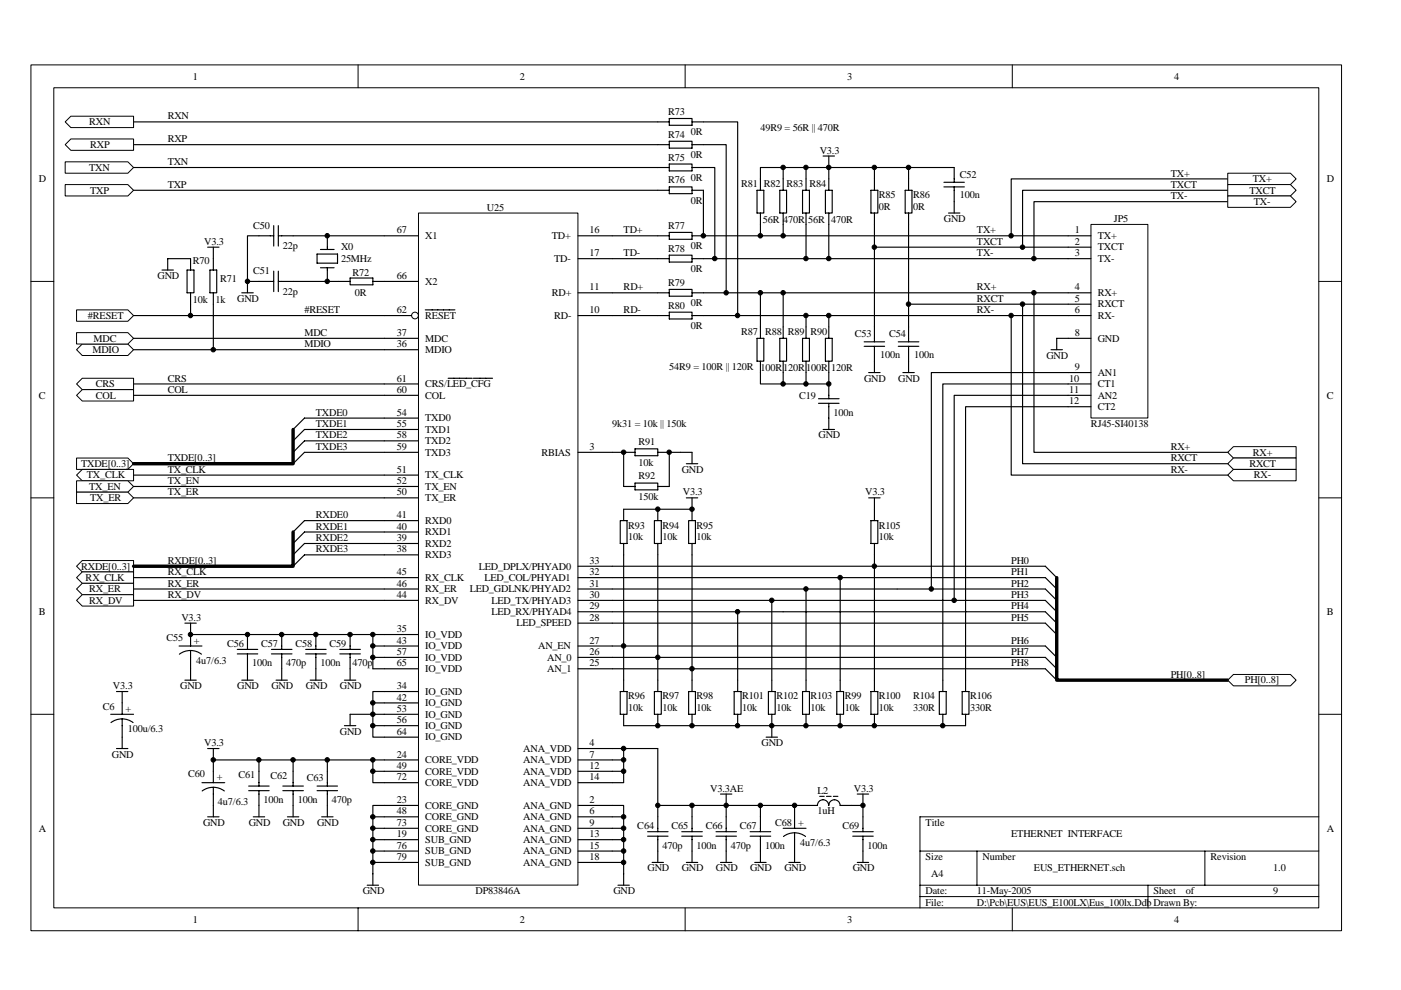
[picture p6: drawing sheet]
<svg xmlns="http://www.w3.org/2000/svg" width="297mm" height="210mm" viewBox="0 0 297 210" stroke-linecap="round" stroke-linejoin="round" font-family="sans-serif">
<g fill="none" stroke="#000" stroke-width=".21">
<path d="M6.6 13.8h277.8v183.5h-277.8zM11.4 18.6h268.2v173.9h-268.2zM75.9 13.8v4.8M145.3 13.8v4.8M214.6 13.8v4.8M6.6 59.7h4.8M279.6 59.7h4.9M6.6 105.6h4.8M279.6 105.6h4.9M6.6 151.4h4.8M279.6 151.4h4.9M279.6 173.2h-84.6v19.3"/>
<path d="M75.9 192.5v4.9M145.3 192.5v4.9M195 180.4h84.6M195 187.7h84.6M195 190.1h84.6M207.1 180.4v7.3M214.6 192.5v4.9M243.4 187.7v4.8M255.5 180.4v7.3"/>
</g>
<g fill="none" stroke="#000" stroke-width=".24">
<path d="M34.4 57.3h2.4M35.6 57.3v-2.5h4.8v2.5M39.7 57.3h1.4v4.8h-1.4zM44 52.4h2.4M44.5 57.3h1.4v4.8h-1.4zM45.2 52.4v4.9M52.5 59.7v2.4M58 50h-5.5v9.7h5.5M58 47.8v4.4M58 57.5v4.3M59 59.7h15.2M59 50h22.5"/>
<path d="M59 47.8v4.4M59 57.5v4.3M67.2 53.9h4.4v1.9h-4.4zM67.9 52.9h2.9M67.9 56.8h2.9M69.4 50v2.9M69.4 56.8v2.9M74.2 58.9h4.9v1.5h-4.9zM79.1 59.7h2.4M40.4 62.1v4.8h41.1M45.2 62.1v12h36.3M51.3 62.1h2.4"/>
</g>
<g fill="#fff" stroke="#000" stroke-width=".21">
<path d="M16.2 65.7h10.9l1.2 1.2-1.2 1.2h-10.9z" fill-rule="evenodd"/>
<path d="M16.2 74.1l1.2-1.2h9.7l1.2 1.2-1.2 1.3h-9.7z" fill-rule="evenodd"/>
<path d="M16.2 81.4l1.2-1.2h10.9v2.4h-10.9z" fill-rule="evenodd"/>
<path d="M17.4 82.6h10.9v2.4h-10.9l-1.2-1.2z" fill-rule="evenodd"/>
<path d="M16.2 97.1h10.9l1.2 1.2-1.2 1.2h-10.9z" fill-rule="evenodd"/>
<path d="M17.4 99.5h10.9v2.4h-10.9l-1.2-1.2z" fill-rule="evenodd"/>
<path d="M16.2 101.9h10.9l1.2 1.2-1.2 1.3h-10.9z" fill-rule="evenodd"/>
<path d="M16.2 104.4h10.9l1.2 1.2-1.2 1.2h-10.9z" fill-rule="evenodd"/>
<path d="M17.4 118.9h10.9v2.4h-10.9l-1.2-1.2z" fill-rule="evenodd"/>
<path d="M17.4 121.3h10.9v2.4h-10.9l-1.2-1.2z" fill-rule="evenodd"/>
<path d="M17.4 123.7h10.9v2.4h-10.9l-1.2-1.2z" fill-rule="evenodd"/>
<path d="M16.2 127.3l1.2-1.2h10.9v2.4h-10.9z" fill-rule="evenodd"/>
<path d="M16.2 70.5h10.9l1.2 1.2-1.2 1.2h-10.9z" fill-rule="evenodd"/>
</g>
<g fill="none" stroke="#000" stroke-width=".24">
<path d="M166 35.5v4.8M170.9 35.5v4.8M174.5 33.1h2.4M175.7 35.5h-14.5v4.8M175.7 33.1v7.2M200.1 39.6h4.4M200.1 38.7h4.4M202.3 35.5v3.2M202.3 39.6v5.6M160.5 40.3h1.4v4.9h-1.4zM161.2 45.2v4.8M165.3 40.3h1.5v4.9h-1.5z"/>
<path d="M166 45.2v4.8M170.2 40.3h1.4v4.9h-1.4zM170.9 45.2v9.6M175 40.3h1.4v4.9h-1.4zM175.7 45.2v9.6M201.1 45.2h2.4M28.3 66.9h12.1M28.3 71.7h53.2M28.3 74.1h16.9M160.5 71.7h1.4v4.9h-1.4zM161.2 76.6v4.8h14.5v-4.8M161.2 62.1v9.6"/>
<path d="M165.3 71.7h1.5v4.9h-1.5zM166 62.1v9.6M166 76.6v4.8M170.2 71.7h1.4v4.9h-1.4zM170.9 66.9v4.8M170.9 76.6v4.8M175 71.7h1.4v4.9h-1.4zM175.7 66.9v4.8M183.2 73.4h4.4M183.2 72.5h4.4M184.2 79h2.4M185.4 69.3v3.2"/>
<path d="M185.4 73.4v5.6M28.3 81.4h53.2M28.3 83.8h53.2M81.5 88.6h-16.9l-2.5 2.5M81.5 91.1h-16.9l-2.5 2.4M81.5 93.5h-16.9l-2.5 2.4M81.5 95.9h-16.9l-2.5 2.4M129.8 95.9h4.8M134.6 95.2h4.9v1.4h-4.9zM139.5 95.9h4.8M145.5 98.3h2.4M146.7 95.9v2.4"/>
<path d="M173.5 85.5h4.4M173.5 84.5h4.4M174.5 91.1h2.4M175.7 81.4v3.1M175.7 85.5v5.6M28.3 100.7h53.2M28.3 103.1h53.2M28.3 105.6h53.2M81.5 110.4h-16.9l-2.5 2.4M81.5 112.8h-16.9l-2.5 2.4M81.5 115.2h-16.9l-2.5 2.4M81.5 117.6h-16.9l-2.5 2.5"/>
<path d="M184.7 110.4h1.4v4.8h-1.4zM185.4 108v2.4M185.4 115.2v2.4M28.3 122.5h53.2M28.3 124.9h53.2M28.3 127.3h53.2M38 137h4.8M38 138.7a3.9 3.9 0 0 1 4.7 0M39.2 132.1h2.4M40.4 132.1v4.9M40.4 137.9v6.3M50.3 138.6h4.3"/>
<path d="M50.3 137.7h4.3M52.5 138.6v5.6M57.5 138.6h4.4M57.5 137.7h4.4M59.7 134.5v3.2M59.7 138.6v5.6M64.8 138.6h4.3M64.8 137.7h4.3M67 134.5v3.2M67 138.6v5.6M72 138.6h4.4M72 137.7h4.4"/>
<path d="M74.2 134.5v3.2M74.2 138.6v5.6M79.1 134.5v2.5h2.4M81.5 134.5h-29v3.2M129.8 122.5h91.8M129.8 124.9h60.4M129.8 132.1h91.8M129.8 129.7h36.2M129.8 120.1h91.8M39.2 144.2h2.4M44 158.7h2.4M45.2 158.7v2.4h9.7"/>
<path d="M51.3 144.2h2.4M58.5 144.2h2.4M65.8 144.2h2.4M73 144.2h2.4M73 153.9h2.4M74.2 151.4v2.5M79.1 141.8h2.4M131.5 146.6h1.4v4.8h-1.4zM132.2 144.2v2.4M132.2 151.4v2.5M138.7 146.6h1.5v4.8h-1.5zM139.5 144.2v2.4"/>
<path d="M139.5 151.4v2.5M146 146.6h1.4v4.8h-1.4zM146.7 144.2v2.4M146.7 151.4v2.5M155.7 146.6h1.4v4.8h-1.4zM156.4 144.2v2.4M156.4 151.4v2.5M162.9 146.6h1.5v4.8h-1.5zM163.6 144.2v2.4M163.6 151.4v2.5M170.2 146.6h1.4v4.8h-1.4zM170.9 144.2v2.4"/>
<path d="M170.9 151.4v2.5M177.4 146.6h1.5v4.8h-1.5zM178.1 144.2v2.4M178.1 151.4v2.5M184.7 146.6h1.4v4.8h-1.4zM185.4 144.2v2.4M185.4 151.4v2.5M199.2 146.6h1.4v4.8h-1.4zM199.9 144.2v2.4M199.9 151.4v2.5M204 146.6h1.4v4.8h-1.4zM204.7 144.2v2.4"/>
<path d="M204.7 151.4v2.5M42.8 165.9h4.8M42.9 167.7a3.9 3.9 0 0 1 4.7 0M44 173.2h2.4M45.2 163.5v2.4M45.2 166.9v6.3M52.7 167.6h4.4M52.7 166.7h4.4M53.7 173.2h2.4M54.9 167.6v5.6M60 167.6h4.3M60 166.7h4.3"/>
<path d="M60.9 173.2h2.4M62.1 161.1v5.6M62.1 167.6v5.6M67.2 167.6h4.4M67.2 166.7h4.4M68.2 173.2h2.4M69.4 161.1v5.6M69.4 167.6v5.6M81.5 161.1h-26.6v5.6M139.5 170.8h29v4.8M151.8 177.3h4.3M151.8 176.3h4.3"/>
<path d="M152.8 168.4h2.4M154 168.4v7.9M154 177.3v5.6M159 177.3h4.4M159 176.3h4.4M161.2 170.8v5.5M161.2 177.3v5.6M166 175.6h4.9M166.1 177.4a3.9 3.9 0 0 1 4.7 0M168.5 176.6v6.3M152.8 182.9h2.4M160 182.9h2.4"/>
<path d="M167.3 182.9h2.4M181.8 182.9h2.4M183 180.4v2.5"/>
</g>
<path d="M62.1 91.1v7.2h-33.8M62.1 112.8v7.3h-33.8" fill="none" stroke="#000" stroke-width=".72"/>
<path d="M88.7 45.2h33.8v142.5h-33.8z" fill="#fff"/>
<g fill="none" stroke="#000" stroke-width=".21">
<path d="M88.7 45.2h33.8v142.5h-33.8z"/>
<circle cx="88" cy="66.9" r=".72"/>
</g>
<g fill="none" stroke="#000" stroke-width=".24">
<path d="M81.5 50h7.2M81.5 59.7h7.2M122.6 50h7.2M122.6 54.8h7.2M81.5 71.7h7.2M81.5 74.1h7.2M81.5 66.9h5.8M90.2 65.7h6.3M122.6 62.1h7.2M122.6 66.9h7.2M81.5 81.4h7.2M81.5 83.8h7.2"/>
<path d="M81.5 88.6h7.2M81.5 91.1h7.2M81.5 93.5h7.2M81.5 95.9h7.2M95 80.2h5.1M100.3 80.2h4.1M122.6 95.9h7.2M132.2 95.9v7.2h2.4M141.9 95.9v7.2h-2.4M81.5 100.7h7.2M81.5 103.1h7.2M81.5 105.6h7.2"/>
<path d="M81.5 110.4h7.2M81.5 112.8h7.2M81.5 115.2h7.2M81.5 117.6h7.2M131.5 110.4h1.4v4.8h-1.4zM132.2 115.2v21.8h-9.6M134.6 102.4h4.9v1.5h-4.9zM138.7 110.4h1.5v4.8h-1.5zM139.5 115.2v24.2h-16.9M139.5 108v2.4M145.5 105.6h2.4M146 110.4h1.4v4.8h-1.4z"/>
<path d="M146.7 115.2v26.6h-24.1M146.7 108h-14.5v2.4M146.7 105.6v4.8M184.2 105.6h2.4M185.4 105.6v2.4M40.4 134.5h12.1M79.1 139.4h9.6M79.1 137v4.8M81.5 124.9h7.2M81.5 127.3h7.2M81.5 122.5h7.2M81.5 137h7.2"/>
<path d="M81.5 134.5h7.2M122.6 124.9h7.2M122.6 127.3h7.2M122.6 122.5h7.2M122.6 120.1h7.2M122.6 129.7h7.2M122.6 132.1h7.2M74.2 151.4h14.5M79.1 153.9h9.6M79.1 149h9.6M81.5 141.8h7.2M88.7 146.6h-9.6v9.7h9.6"/>
<path d="M122.6 158.7h9.6v7.2h-9.6M132.2 158.7h7.3M45.2 161.1v2.4M79.1 161.1v4.8h9.6M79.1 178h9.6M79.1 163.5h9.6M79.1 173.2h9.6M79.1 175.6h9.6M81.5 161.1h7.2M88.7 170.8h-9.6v16.9M122.6 170.8h9.6v16.9M122.6 161.1h9.6"/>
<path d="M122.6 178h9.6M122.6 163.5h9.6M122.6 173.2h9.6M122.6 175.6h9.6M137.3 177.3h4.3M137.3 176.3h4.3M139.5 170.8v5.5M139.5 177.3v5.6M144.5 177.3h4.4M144.5 176.3h4.4M146.7 170.8v5.5M146.7 177.3v5.6"/>
<path d="M168.5 170.8h4.8M173.3 170.8a1.2 1.2 0 0 1 1.2-1.2 1.2 1.2 0 0 1 1.2 1.2 1.21 1.21 0 0 1 1.2-1.2 1.21 1.21 0 0 1 1.2 1.2M173.8 168.8h.9M175.2 168.8h1M176.7 168.8h.9M178.1 170.8h4.9M180.8 177.3h4.3M180.8 176.3h4.3M181.8 168.4h2.4M183 168.4v7.9M183 177.3v3.1M77.8 187.7h2.5"/>
<path d="M79.1 182.9h9.6M79.1 180.4h9.6M122.6 182.9h9.6M122.6 180.4h9.6M131 187.7h2.4M138.3 182.9h2.4M145.5 182.9h2.4"/>
</g>
<g fill="#000" stroke="#000" stroke-width=".21">
<circle cx="52.5" cy="59.7" r=".47"/>
<circle cx="69.4" cy="59.7" r=".47"/>
<circle cx="69.4" cy="50" r=".47"/>
<circle cx="40.4" cy="66.9" r=".47"/>
<circle cx="45.2" cy="74.1" r=".47"/>
<circle cx="132.2" cy="95.9" r=".47"/>
<circle cx="40.4" cy="134.5" r=".47"/>
<circle cx="52.5" cy="134.5" r=".47"/>
<circle cx="59.7" cy="134.5" r=".47"/>
<circle cx="67" cy="134.5" r=".47"/>
<circle cx="74.2" cy="134.5" r=".47"/>
<circle cx="79" cy="139.4" r=".48"/>
<circle cx="79" cy="134.5" r=".47"/>
<circle cx="79" cy="136.9" r=".47"/>
<circle cx="79" cy="149" r=".48"/>
<circle cx="79" cy="151.4" r=".48"/>
<circle cx="79" cy="153.9" r=".47"/>
<circle cx="132.2" cy="158.7" r=".48"/>
<circle cx="45.2" cy="161.1" r=".48"/>
<circle cx="54.9" cy="161.1" r=".47"/>
<circle cx="62.1" cy="161.1" r=".48"/>
<circle cx="69.4" cy="161.1" r=".47"/>
<circle cx="79" cy="161.1" r=".48"/>
<circle cx="79" cy="163.5" r=".48"/>
<circle cx="79" cy="178" r=".47"/>
<circle cx="79" cy="173.2" r=".47"/>
<circle cx="79" cy="175.6" r=".47"/>
<circle cx="132.2" cy="161.1" r=".48"/>
<circle cx="132.2" cy="163.5" r=".48"/>
<circle cx="132.2" cy="178" r=".47"/>
<circle cx="132.2" cy="173.2" r=".47"/>
<circle cx="132.2" cy="175.6" r=".47"/>
<circle cx="79" cy="180.4" r=".48"/>
<circle cx="79" cy="182.8" r=".48"/>
<circle cx="132.2" cy="180.4" r=".48"/>
<circle cx="132.2" cy="182.8" r=".48"/>
</g>
<path d="M231.3 47.6h12.1v41h-12.1z" fill="#fff"/>
<path d="M231.3 47.6h12.1v41h-12.1z" fill="none" stroke="#000" stroke-width=".21"/>
<g fill="none" stroke="#000" stroke-width=".24">
<path d="M28.3 25.8h113.6M28.3 30.7h113.6M28.3 35.5h113.6M141.9 25.1h4.8v1.5h-4.8zM141.9 30h4.8v1.4h-4.8zM141.9 34.8h4.8v1.4h-4.8zM141.9 39.6h4.8v1.5h-4.8zM146.7 35.5h4.9v19.3h-4.9M146.7 30.7h7.3v31.4h-7.3M146.7 25.8h9.7v41.1h-9.7M175.7 35.5h26.6M185.4 35.5v4.8"/>
<path d="M192.6 35.5v4.8M28.3 40.3h113.6M129.8 50h12.1M129.8 54.8h12.1M141.9 49.3h4.8v1.4h-4.8zM141.9 54.1h4.8v1.5h-4.8zM146.7 50h84.6M146.7 40.3h2.4v9.7M151.6 54.8h79.7M184.7 40.3h1.4v4.9h-1.4zM185.4 52.4h45.9M185.4 45.2v24.1"/>
<path d="M191.9 40.3h1.5v4.9h-1.5zM192.6 45.2v27.3M129.8 62.1h12.1M129.8 66.9h12.1M141.9 61.4h4.8v1.4h-4.8zM141.9 66.2h4.8v1.4h-4.8zM154 62.1h77.3M156.4 66.9h74.9M190.5 73.4h4.3M190.5 72.5h4.3M191.4 79h2.4M192.6 64.5h38.7"/>
<path d="M192.6 73.4v5.6M222.8 74.1h2.5M231.3 79h-33.8v45.9h-7.3M231.3 71.7h-7.3v2.4M144.3 95.9h2.4M226.5 86.2h4.8M231.3 81.4h-31.4v62.8M231.3 83.8h-29v43.5h-72.5M139.5 158.7v12.1"/>
</g>
<g fill="#000" stroke="#000" stroke-width=".21">
<circle cx="166" cy="35.5" r=".47"/>
<circle cx="170.9" cy="35.5" r=".47"/>
<circle cx="175.7" cy="35.5" r=".47"/>
<circle cx="185.4" cy="35.5" r=".47"/>
<circle cx="192.6" cy="35.5" r=".47"/>
<circle cx="141.9" cy="95.9" r=".47"/>
<circle cx="166" cy="81.4" r=".48"/>
<circle cx="170.9" cy="81.4" r=".47"/>
<circle cx="175.7" cy="81.4" r=".48"/>
<circle cx="139.5" cy="108" r=".47"/>
<circle cx="146.7" cy="108" r=".48"/>
<circle cx="139.5" cy="170.8" r=".47"/>
<circle cx="146.7" cy="170.8" r=".48"/>
<circle cx="154" cy="170.8" r=".47"/>
<circle cx="161.2" cy="170.8" r=".48"/>
<circle cx="168.5" cy="170.8" r=".47"/>
<circle cx="183" cy="170.8" r=".47"/>
</g>
<g fill="#fff" stroke="#000" stroke-width=".21">
<path d="M15 24.6h13.3v2.5h-13.3l-1.2-1.3z" fill-rule="evenodd"/>
<path d="M15 29.5h13.3v2.4h-13.3l-1.2-1.2z" fill-rule="evenodd"/>
<path d="M13.8 34.3h13.3l1.2 1.2-1.2 1.2h-13.3z" fill-rule="evenodd"/>
<path d="M13.8 39.1h13.3l1.2 1.2-1.2 1.3h-13.3z" fill-rule="evenodd"/>
</g>
<g fill="#000" stroke="#000" stroke-width=".21">
<circle cx="149.1" cy="50" r=".48"/>
<circle cx="151.5" cy="54.8" r=".47"/>
<circle cx="161.2" cy="50" r=".48"/>
<circle cx="166" cy="50" r=".48"/>
<circle cx="170.9" cy="54.8" r=".47"/>
<circle cx="175.7" cy="54.8" r=".47"/>
<circle cx="185.4" cy="52.4" r=".47"/>
<circle cx="154" cy="62.1" r=".47"/>
<circle cx="156.4" cy="66.9" r=".47"/>
<circle cx="161.2" cy="62.1" r=".48"/>
<circle cx="166" cy="62.1" r=".48"/>
<circle cx="170.9" cy="66.9" r=".47"/>
<circle cx="175.7" cy="66.9" r=".48"/>
<circle cx="192.6" cy="64.5" r=".48"/>
<circle cx="139.5" cy="153.9" r=".47"/>
</g>
<path d="M219.2 62.1v33.8h41.1M132.2 137v7.2M139.5 139.4v4.8M132.2 153.9h14.5M146.7 141.8v2.4M162.4 156.3h2.4M163.6 153.9v2.4" fill="none" stroke="#000" stroke-width=".24"/>
<path d="M260.3 95.9l1.2-1.2h13.3v2.4h-13.3z" fill-rule="evenodd" fill="#fff" stroke="#000" stroke-width=".21"/>
<g fill="#000" stroke="#000" stroke-width=".21">
<circle cx="214.4" cy="66.9" r=".47"/>
<circle cx="216.8" cy="64.5" r=".48"/>
<circle cx="219.2" cy="62.1" r=".48"/>
</g>
<path d="M214.4 66.9v33.8h45.9M216.8 64.5v33.8h43.5" fill="none" stroke="#000" stroke-width=".24"/>
<g fill="#fff" stroke="#000" stroke-width=".21">
<path d="M260.3 98.3l1.2-1.2h13.3v2.4h-13.3z" fill-rule="evenodd"/>
<path d="M260.3 100.7l1.2-1.2h13.3v2.4h-13.3z" fill-rule="evenodd"/>
</g>
<g fill="none" stroke="#000" stroke-width=".24">
<path d="M226.5 86.2h-21.8v58M185.4 117.6v26.6M132.2 137h89.4l2.4 2.4M139.5 139.4h82.1l2.4 2.4M156.4 129.7v14.5M163.6 127.3v16.9M166 129.7h55.6l2.4 2.4M170.9 124.9v19.3M178.1 122.5v21.7M202.3 127.3h19.3l2.4 2.4M221.6 120.1l2.4 2.4M221.6 122.5l2.4 2.4"/>
<path d="M221.6 132.1l2.4 2.4M146.7 153.9h58M146.7 141.8h74.9l2.4 2.4"/>
</g>
<g fill="#000" stroke="#000" stroke-width=".21">
<circle cx="132.2" cy="136.9" r=".47"/>
<circle cx="139.5" cy="139.4" r=".47"/>
<circle cx="156.4" cy="129.7" r=".47"/>
<circle cx="163.6" cy="127.3" r=".48"/>
<circle cx="170.9" cy="124.9" r=".47"/>
<circle cx="178.1" cy="122.5" r=".48"/>
<circle cx="185.4" cy="120" r=".47"/>
<circle cx="202.3" cy="127.3" r=".48"/>
<circle cx="146.7" cy="141.8" r=".48"/>
<circle cx="146.7" cy="153.9" r=".47"/>
<circle cx="156.4" cy="153.9" r=".47"/>
<circle cx="163.6" cy="153.9" r=".47"/>
<circle cx="170.9" cy="153.9" r=".47"/>
<circle cx="178.1" cy="153.9" r=".47"/>
<circle cx="185.4" cy="153.9" r=".47"/>
<circle cx="199.9" cy="153.9" r=".47"/>
</g>
<path d="M224 122.5v21.7h36.3" fill="none" stroke="#000" stroke-width=".72"/>
<path d="M260.3 144.2l1.2-1.2h12.1l1.2 1.2-1.2 1.2h-12.1z" fill-rule="evenodd" fill="#fff" stroke="#000" stroke-width=".21"/>
<path d="M260.3 37.9h-45.9v12.1M260.3 42.8h-41.1v12M260.3 40.3h-43.5v12.1" fill="none" stroke="#000" stroke-width=".24"/>
<g fill="#000" stroke="#000" stroke-width=".21">
<circle cx="214.4" cy="50" r=".47"/>
<circle cx="216.8" cy="52.4" r=".47"/>
<circle cx="219.2" cy="54.8" r=".47"/>
</g>
<g fill="#fff" stroke="#000" stroke-width=".21">
<path d="M260.3 36.7h13.3l1.2 1.2-1.2 1.2h-13.3z" fill-rule="evenodd"/>
<path d="M260.3 39.1h13.3l1.2 1.2-1.2 1.3h-13.3z" fill-rule="evenodd"/>
<path d="M260.3 41.6h13.3l1.2 1.2-1.2 1.2h-13.3z" fill-rule="evenodd"/>
</g>
<path d="M197.5 124.9h24.1l2.4 2.4M23.5 151.4h4.8M23.5 153.2a3.9 3.9 0 0 1 4.7 0M24.7 158.7h2.4M24.7 146.6h2.4M25.9 146.6v4.8M25.9 152.4v6.3" fill="none" stroke="#000" stroke-width=".24"/>
<circle cx="197.5" cy="124.9" r=".47" fill="#000" stroke="#000" stroke-width=".21"/>
<g font-size="2.2">
<text x="40.9" y="16.9">1</text>
<text x="110.2" y="16.9">2</text>
<text x="179.6" y="16.9">3</text>
<text x="248.9" y="16.9">4</text>
<text x="18.9" y="26.5">RXN</text>
<text x="35.6" y="25.3">RXN</text>
<text x="141.6" y="24.4">R73</text>
<text x="141.6" y="29.2">R74</text>
<text x="146.5" y="28.7">0R</text>
<text x="161.2" y="27.7">49R9 = 56R || 470R</text>
<text x="19.1" y="31.4">RXP</text>
<text x="35.6" y="35">TXN</text>
<text x="35.6" y="30.2">RXP</text>
<text x="141.6" y="34">R75</text>
<text x="146.5" y="33.5">0R</text>
<text x="173.8" y="32.6">V3.3</text>
<text x="8.3" y="38.6">D</text>
<text x="18.9" y="36.2">TXN</text>
<text x="19.1" y="41">TXP</text>
<text x="35.6" y="39.8">TXP</text>
<text x="141.6" y="38.9">R76</text>
<text x="146.5" y="38.4">0R</text>
<text x="157.1" y="39.6">R81</text>
<text x="161.9" y="39.6">R82</text>
<text x="166.8" y="39.6">R83</text>
<text x="171.6" y="39.6">R84</text>
<text x="186.3" y="42">R85</text>
<text x="193.6" y="42">R86</text>
<text x="203.5" y="37.7">C52</text>
<text x="203.5" y="42">100n</text>
<text x="248.2" y="37.4">TX+</text>
<text x="248.2" y="39.8">TXCT</text>
<text x="264.9" y="41">TXCT</text>
<text x="265.6" y="38.6">TX+</text>
<text x="281.3" y="38.6">D</text>
<text x="103.2" y="44.7">U25</text>
<text x="146.5" y="43.2">0R</text>
<text x="161.7" y="47.3">56R 470R</text>
<text x="171.4" y="47.3">56R</text>
<text x="176.2" y="47.3">470R</text>
<text x="186.3" y="44.4">0R</text>
<text x="193.6" y="44.4">0R</text>
<text x="200.1" y="47.1">GND</text>
<text x="236.1" y="47.1">JP5</text>
<text x="248.2" y="42.2">TX-</text>
<text x="265.8" y="43.5">TX-</text>
<text x="43.3" y="51.9">V3.3</text>
<text x="53.7" y="48.5">C50</text>
<text x="60" y="52.9">22p</text>
<text x="72.3" y="53.1">X0</text>
<text x="84.1" y="49.5">67</text>
<text x="90.2" y="50.7">X1</text>
<text x="117" y="50.7">TD+</text>
<text x="125" y="49.5">16</text>
<text x="132.2" y="49.5">TD+</text>
<text x="141.6" y="48.5">R77</text>
<text x="141.6" y="53.4">R78</text>
<text x="146.5" y="52.9">0R</text>
<text x="207.1" y="49.5">TX+</text>
<text x="207.1" y="51.9">TXCT</text>
<text x="227.9" y="49.5">1</text>
<text x="227.9" y="51.9">2</text>
<text x="232.7" y="50.7">TX+</text>
<text x="232.7" y="53.1">TXCT</text>
<text x="33.4" y="59.2">GND</text>
<text x="40.9" y="56">R70</text>
<text x="46.7" y="59.9">R71</text>
<text x="53.7" y="58.2">C51</text>
<text x="72.3" y="55.5">25MHz</text>
<text x="74.7" y="58.4">R72</text>
<text x="84.1" y="59.2">66</text>
<text x="117.5" y="55.5">TD-</text>
<text x="125" y="54.3">17</text>
<text x="132.2" y="54.3">TD-</text>
<text x="146.5" y="57.7">0R</text>
<text x="207.1" y="54.3">TX-</text>
<text x="227.9" y="54.3">3</text>
<text x="232.7" y="55.5">TX-</text>
<text x="40.9" y="64.2">10k</text>
<text x="45.7" y="64.2">1k</text>
<text x="50.3" y="64">GND</text>
<text x="60" y="62.5">22p</text>
<text x="75.2" y="62.8">0R</text>
<text x="90.2" y="60.4">X2</text>
<text x="117" y="62.8">RD+</text>
<text x="125" y="61.6">11</text>
<text x="132.2" y="61.6">RD+</text>
<text x="141.6" y="60.6">R79</text>
<text x="141.6" y="65.4">R80</text>
<text x="146.5" y="65">0R</text>
<text x="207.1" y="61.6">RX+</text>
<text x="207.1" y="64">RXCT</text>
<text x="227.9" y="61.6">4</text>
<text x="227.9" y="64">5</text>
<text x="232.7" y="62.8">RX+</text>
<text x="232.7" y="65.2">RXCT</text>
<text x="18.6" y="67.6">#RESET</text>
<text x="64.6" y="66.4">#RESET</text>
<text x="64.6" y="71.2">MDC</text>
<text x="84.1" y="71.2">37</text>
<text x="84.1" y="66.4">62</text>
<text x="90.2" y="67.6">RESET</text>
<text x="117.5" y="67.6">RD-</text>
<text x="125" y="66.4">10</text>
<text x="132.2" y="66.4">RD-</text>
<text x="146.5" y="69.8">0R</text>
<text x="157.1" y="71">R87</text>
<text x="162.2" y="71">R88</text>
<text x="167" y="71">R89</text>
<text x="171.8" y="71">R90</text>
<text x="181.3" y="71.5">C53</text>
<text x="188.5" y="71.5">C54</text>
<text x="207.1" y="66.4">RX-</text>
<text x="227.9" y="66.4">6</text>
<text x="227.9" y="71.2">8</text>
<text x="232.7" y="67.6">RX-</text>
<text x="19.6" y="74.8">MDIO</text>
<text x="19.9" y="72.4">MDC</text>
<text x="64.6" y="73.6">MDIO</text>
<text x="84.1" y="73.6">36</text>
<text x="90.2" y="72.4">MDC</text>
<text x="90.2" y="74.8">MDIO</text>
<text x="186.6" y="75.8">100n</text>
<text x="193.8" y="75.8">100n</text>
<text x="221.9" y="76.1">GND</text>
<text x="232.7" y="72.4">GND</text>
<text x="20.3" y="82.1">CRS</text>
<text x="35.6" y="80.9">CRS</text>
<text x="35.6" y="83.3">COL</text>
<text x="84.1" y="80.9">61</text>
<text x="84.1" y="83.3">60</text>
<text x="90.2" y="82.1">CRS/LED_CFG</text>
<text x="141.9" y="78.5">54R9 = 100R || 120R 100R120R100R</text>
<text x="176.2" y="78.7">120R</text>
<text x="183.2" y="80.9">GND</text>
<text x="190.5" y="80.9">GND</text>
<text x="226.7" y="80.9">10</text>
<text x="226.7" y="83.3">11</text>
<text x="227.9" y="78.5">9</text>
<text x="232.7" y="79.7">AN1</text>
<text x="232.7" y="82.1">CT1</text>
<text x="8.3" y="84.5">C</text>
<text x="20.3" y="84.5">COL</text>
<text x="67" y="88.1">TXDE0</text>
<text x="84.1" y="88.1">54</text>
<text x="90.2" y="84.5">COL</text>
<text x="90.2" y="89.3">TXD0</text>
<text x="169.4" y="84.5">C19</text>
<text x="176.7" y="88.1">100n</text>
<text x="226.7" y="85.7">12</text>
<text x="232.7" y="84.5">AN2</text>
<text x="232.7" y="86.9">CT2</text>
<text x="281.3" y="84.5">C</text>
<text x="67" y="90.6">TXDE1</text>
<text x="67" y="93">TXDE2</text>
<text x="67" y="95.4">TXDE3</text>
<text x="84.1" y="90.6">55</text>
<text x="84.1" y="93">58</text>
<text x="84.1" y="95.4">59</text>
<text x="90.2" y="91.8">TXD1</text>
<text x="90.2" y="94.2">TXD2</text>
<text x="125" y="95.4">3</text>
<text x="129.8" y="90.6">9k31 = 10k || 150k</text>
<text x="135.4" y="94.4">R91</text>
<text x="173.5" y="93">GND</text>
<text x="231.3" y="90.6">RJ45-SI40138</text>
<text x="248.2" y="95.4">RX+</text>
<text x="17.2" y="99">TXDE[0..3]</text>
<text x="18.4" y="101.4">TX_CLK</text>
<text x="35.6" y="100.2">TX_CLK</text>
<text x="35.6" y="97.8">TXDE[0..3]</text>
<text x="84.1" y="100.2">51</text>
<text x="90.2" y="101.4">TX_CLK</text>
<text x="90.2" y="96.6">TXD3</text>
<text x="114.8" y="96.6">RBIAS</text>
<text x="135.4" y="98.8">10k</text>
<text x="135.4" y="101.7">R92</text>
<text x="144.5" y="100.2">GND</text>
<text x="248.2" y="97.8">RXCT</text>
<text x="248.2" y="100.2">RX-</text>
<text x="264.9" y="99">RXCT</text>
<text x="265.6" y="96.6">RX+</text>
<text x="265.8" y="101.4">RX-</text>
<text x="18.9" y="103.8">TX_EN</text>
<text x="19.1" y="106.3">TX_ER</text>
<text x="35.6" y="102.6">TX_EN</text>
<text x="35.6" y="105.1">TX_ER</text>
<text x="84.1" y="102.6">52</text>
<text x="84.1" y="105.1">50</text>
<text x="90.2" y="103.8">TX_EN</text>
<text x="90.2" y="106.3">TX_ER</text>
<text x="135.4" y="106">150k</text>
<text x="144.8" y="105.1">V3.3</text>
<text x="183.4" y="105.1">V3.3</text>
<text x="67" y="109.9">RXDE0</text>
<text x="67" y="112.3">RXDE1</text>
<text x="84.1" y="109.9">41</text>
<text x="84.1" y="112.3">40</text>
<text x="90.2" y="111.1">RXD0</text>
<text x="90.2" y="113.5">RXD1</text>
<text x="133.2" y="112.1">R93</text>
<text x="140.4" y="112.1">R94</text>
<text x="147.7" y="112.1">R95</text>
<text x="186.3" y="112.1">R105</text>
<text x="35.6" y="119.5">RXDE[0..3]</text>
<text x="67" y="114.7">RXDE2</text>
<text x="67" y="117.1">RXDE3</text>
<text x="84.1" y="114.7">39</text>
<text x="84.1" y="117.1">38</text>
<text x="90.2" y="115.9">RXD2</text>
<text x="90.2" y="118.3">RXD3</text>
<text x="125" y="119.5">33</text>
<text x="133.2" y="114.5">10k</text>
<text x="140.4" y="114.5">10k</text>
<text x="147.7" y="114.5">10k</text>
<text x="186.3" y="114.5">10k</text>
<text x="214.4" y="119.5">PH0</text>
<text x="17.2" y="120.8">RXDE[0..3]</text>
<text x="18.2" y="123.2">RX_CLK</text>
<text x="18.9" y="125.6">RX_ER</text>
<text x="35.6" y="122">RX_CLK</text>
<text x="35.6" y="124.4">RX_ER</text>
<text x="84.1" y="124.4">46</text>
<text x="84.1" y="122">45</text>
<text x="90.2" y="125.6">RX_ER</text>
<text x="90.2" y="123.2">RX_CLK</text>
<text x="99.6" y="125.6">LED_GDLNK/PHYAD2</text>
<text x="101.5" y="120.8">LED_DPLX/PHYAD0</text>
<text x="102.7" y="123.2">LED_COL/PHYAD1</text>
<text x="125" y="122">32</text>
<text x="125" y="124.4">31</text>
<text x="214.4" y="122">PH1</text>
<text x="214.4" y="124.4">PH2</text>
<text x="8.3" y="130.4">B</text>
<text x="18.9" y="128">RX_DV</text>
<text x="35.6" y="126.8">RX_DV</text>
<text x="38.5" y="131.6">V3.3</text>
<text x="84.1" y="126.8">44</text>
<text x="90.2" y="128">RX_DV</text>
<text x="104.2" y="128">LED_TX/PHYAD3</text>
<text x="104.2" y="130.4">LED_RX/PHYAD4</text>
<text x="125" y="131.6">28</text>
<text x="125" y="126.8">30</text>
<text x="125" y="129.2">29</text>
<text x="214.4" y="126.8">PH3</text>
<text x="214.4" y="129.2">PH4</text>
<text x="214.4" y="131.6">PH5</text>
<text x="281.3" y="130.4">B</text>
<text x="35.3" y="136">C55</text>
<text x="41.1" y="136.4">+</text>
<text x="48.1" y="137.2">C56</text>
<text x="55.4" y="137.2">C57</text>
<text x="62.6" y="137.2">C58</text>
<text x="69.9" y="137.2">C59</text>
<text x="84.1" y="134">35</text>
<text x="84.1" y="136.4">43</text>
<text x="90.2" y="135.2">IO_VDD</text>
<text x="90.2" y="137.7">IO_VDD</text>
<text x="109.5" y="132.8">LED_SPEED</text>
<text x="114.1" y="137.7">AN_EN</text>
<text x="125" y="136.4">27</text>
<text x="214.4" y="136.4">PH6</text>
<text x="41.6" y="140.8">4u7/6.3</text>
<text x="53.4" y="141.3">100n</text>
<text x="60.7" y="141.3">470p</text>
<text x="67.9" y="141.3">100n</text>
<text x="74.7" y="141.3">470p</text>
<text x="84.1" y="138.9">57</text>
<text x="84.1" y="141.3">65</text>
<text x="90.2" y="140.1">IO_VDD</text>
<text x="90.2" y="142.5">IO_VDD</text>
<text x="116" y="140.1">AN_0</text>
<text x="116" y="142.5">AN_1</text>
<text x="125" y="138.9">26</text>
<text x="125" y="141.3">25</text>
<text x="214.4" y="138.9">PH7</text>
<text x="214.4" y="141.3">PH8</text>
<text x="248.2" y="143.7">PH[0..8]</text>
<text x="24" y="146.1">V3.3</text>
<text x="38.2" y="146.1">GND</text>
<text x="50.3" y="146.1">GND</text>
<text x="57.5" y="146.1">GND</text>
<text x="64.8" y="146.1">GND</text>
<text x="72" y="146.1">GND</text>
<text x="84.1" y="146.1">34</text>
<text x="84.1" y="148.5">42</text>
<text x="90.2" y="147.3">IO_GND</text>
<text x="90.2" y="149.7">IO_GND</text>
<text x="133.2" y="148.3">R96</text>
<text x="140.4" y="148.3">R97</text>
<text x="147.7" y="148.3">R98</text>
<text x="157.3" y="148.3">R101</text>
<text x="164.6" y="148.3">R102</text>
<text x="171.8" y="148.3">R103</text>
<text x="179.1" y="148.3">R99</text>
<text x="186.3" y="148.3">R100</text>
<text x="193.6" y="148.3">R104</text>
<text x="205.7" y="148.3">R106</text>
<text x="263.9" y="144.9">PH[0..8]</text>
<text x="21.8" y="150.5">C6</text>
<text x="26.6" y="150.9">+</text>
<text x="27.1" y="155.3">100u/6.3</text>
<text x="72" y="155.8">GND</text>
<text x="84.1" y="153.4">56</text>
<text x="84.1" y="150.9">53</text>
<text x="84.1" y="155.8">64</text>
<text x="90.2" y="154.6">IO_GND</text>
<text x="90.2" y="152.1">IO_GND</text>
<text x="133.2" y="150.7">10k</text>
<text x="140.4" y="150.7">10k</text>
<text x="147.7" y="150.7">10k</text>
<text x="157.3" y="150.7">10k</text>
<text x="164.6" y="150.7">10k</text>
<text x="171.8" y="150.7">10k</text>
<text x="179.1" y="150.7">10k</text>
<text x="186.3" y="150.7">10k</text>
<text x="193.6" y="150.7">330R</text>
<text x="205.7" y="150.7">330R</text>
<text x="23.7" y="160.6">GND</text>
<text x="43.3" y="158.2">V3.3</text>
<text x="84.1" y="160.6">24</text>
<text x="90.2" y="161.8">CORE_VDD</text>
<text x="90.2" y="157">IO_GND</text>
<text x="111" y="161.8">ANA_VDD</text>
<text x="111" y="159.4">ANA_VDD</text>
<text x="125" y="160.6">7</text>
<text x="125" y="158.2">4</text>
<text x="161.5" y="158.2">GND</text>
<text x="39.9" y="164.7">C60</text>
<text x="45.9" y="165.4">+</text>
<text x="50.5" y="165">C61</text>
<text x="57.3" y="165.2">C62</text>
<text x="65" y="165.7">C63</text>
<text x="84.1" y="163">49</text>
<text x="84.1" y="165.4">72</text>
<text x="90.2" y="164.2">CORE_VDD</text>
<text x="90.2" y="166.6">CORE_VDD</text>
<text x="111" y="166.6">ANA_VDD</text>
<text x="111" y="164.2">ANA_VDD</text>
<text x="125" y="165.4">14</text>
<text x="125" y="163">12</text>
<text x="150.6" y="167.9">V3.3AE</text>
<text x="181" y="167.9">V3.3</text>
<text x="46.2" y="170.8">4u7/6.3</text>
<text x="55.9" y="170.3">100n</text>
<text x="63.1" y="170.3">100n</text>
<text x="70.4" y="170.3">470p</text>
<text x="84.1" y="170.3">23</text>
<text x="84.1" y="172.7">48</text>
<text x="90.2" y="171.5">CORE_GND</text>
<text x="90.2" y="173.9">CORE_GND</text>
<text x="111" y="173.9">ANA_GND</text>
<text x="111" y="171.5">ANA_GND</text>
<text x="125" y="172.7">6</text>
<text x="125" y="170.3">2</text>
<text x="173.3" y="168.3">L2</text>
<text x="173.3" y="172.7">1uH</text>
<text x="8.3" y="176.3">A</text>
<text x="43" y="175.1">GND</text>
<text x="52.7" y="175.1">GND</text>
<text x="60" y="175.1">GND</text>
<text x="67.2" y="175.1">GND</text>
<text x="84.1" y="177.5">19</text>
<text x="84.1" y="175.1">73</text>
<text x="84.1" y="179.9">76</text>
<text x="90.2" y="178.7">SUB_GND</text>
<text x="90.2" y="176.3">CORE_GND</text>
<text x="111" y="178.7">ANA_GND</text>
<text x="111" y="176.3">ANA_GND</text>
<text x="125" y="179.9">15</text>
<text x="125" y="177.5">13</text>
<text x="125" y="175.1">9</text>
<text x="135.1" y="175.8">C64</text>
<text x="140.4" y="179.9">470p</text>
<text x="142.4" y="175.8">C65</text>
<text x="147.7" y="179.9">100n</text>
<text x="149.6" y="175.8">C66</text>
<text x="154.9" y="179.9">470p</text>
<text x="156.9" y="175.8">C67</text>
<text x="162.2" y="179.9">100n</text>
<text x="164.4" y="175.1">C68</text>
<text x="169.2" y="175.1">+</text>
<text x="169.7" y="179.5">4u7/6.3</text>
<text x="178.6" y="175.8">C69</text>
<text x="183.9" y="179.9">100n</text>
<text x="196.3" y="175.1">Title</text>
<text x="214.4" y="177.5">ETHERNET INTERFACE</text>
<text x="281.3" y="176.3">A</text>
<text x="84.1" y="182.4">79</text>
<text x="90.2" y="181.1">SUB_GND</text>
<text x="90.2" y="183.6">SUB_GND</text>
<text x="111" y="183.6">ANA_GND</text>
<text x="111" y="181.1">ANA_GND</text>
<text x="125" y="182.4">18</text>
<text x="137.3" y="184.8">GND</text>
<text x="144.5" y="184.8">GND</text>
<text x="151.8" y="184.8">GND</text>
<text x="159" y="184.8">GND</text>
<text x="166.3" y="184.8">GND</text>
<text x="180.8" y="184.8">GND</text>
<text x="196.3" y="182.4">Size</text>
<text x="197.5" y="186">A4</text>
<text x="208.3" y="182.4">Number</text>
<text x="219.2" y="184.8">EUS_ETHERNET.sch</text>
<text x="256.7" y="182.4">Revision</text>
<text x="270" y="184.8">1.0</text>
<text x="76.9" y="189.6">GND</text>
<text x="100.8" y="189.6">DP83846A</text>
<text x="130" y="189.6">GND</text>
<text x="196.3" y="189.6">Date:</text>
<text x="207.1" y="189.6">11-May-2005</text>
<text x="244.6" y="189.6">Sheet</text>
<text x="251.4" y="189.6">of</text>
<text x="270" y="189.6">9</text>
<text x="40.9" y="195.6">1</text>
<text x="110.2" y="195.6">2</text>
<text x="179.6" y="195.6">3</text>
<text x="196.3" y="192">File:</text>
<text x="207.1" y="192">D:\Pcb\EUS\EUS_E100LX\Eus_100lx.Ddb Drawn By:</text>
<text x="248.9" y="195.6">4</text>
</g>
</svg>
